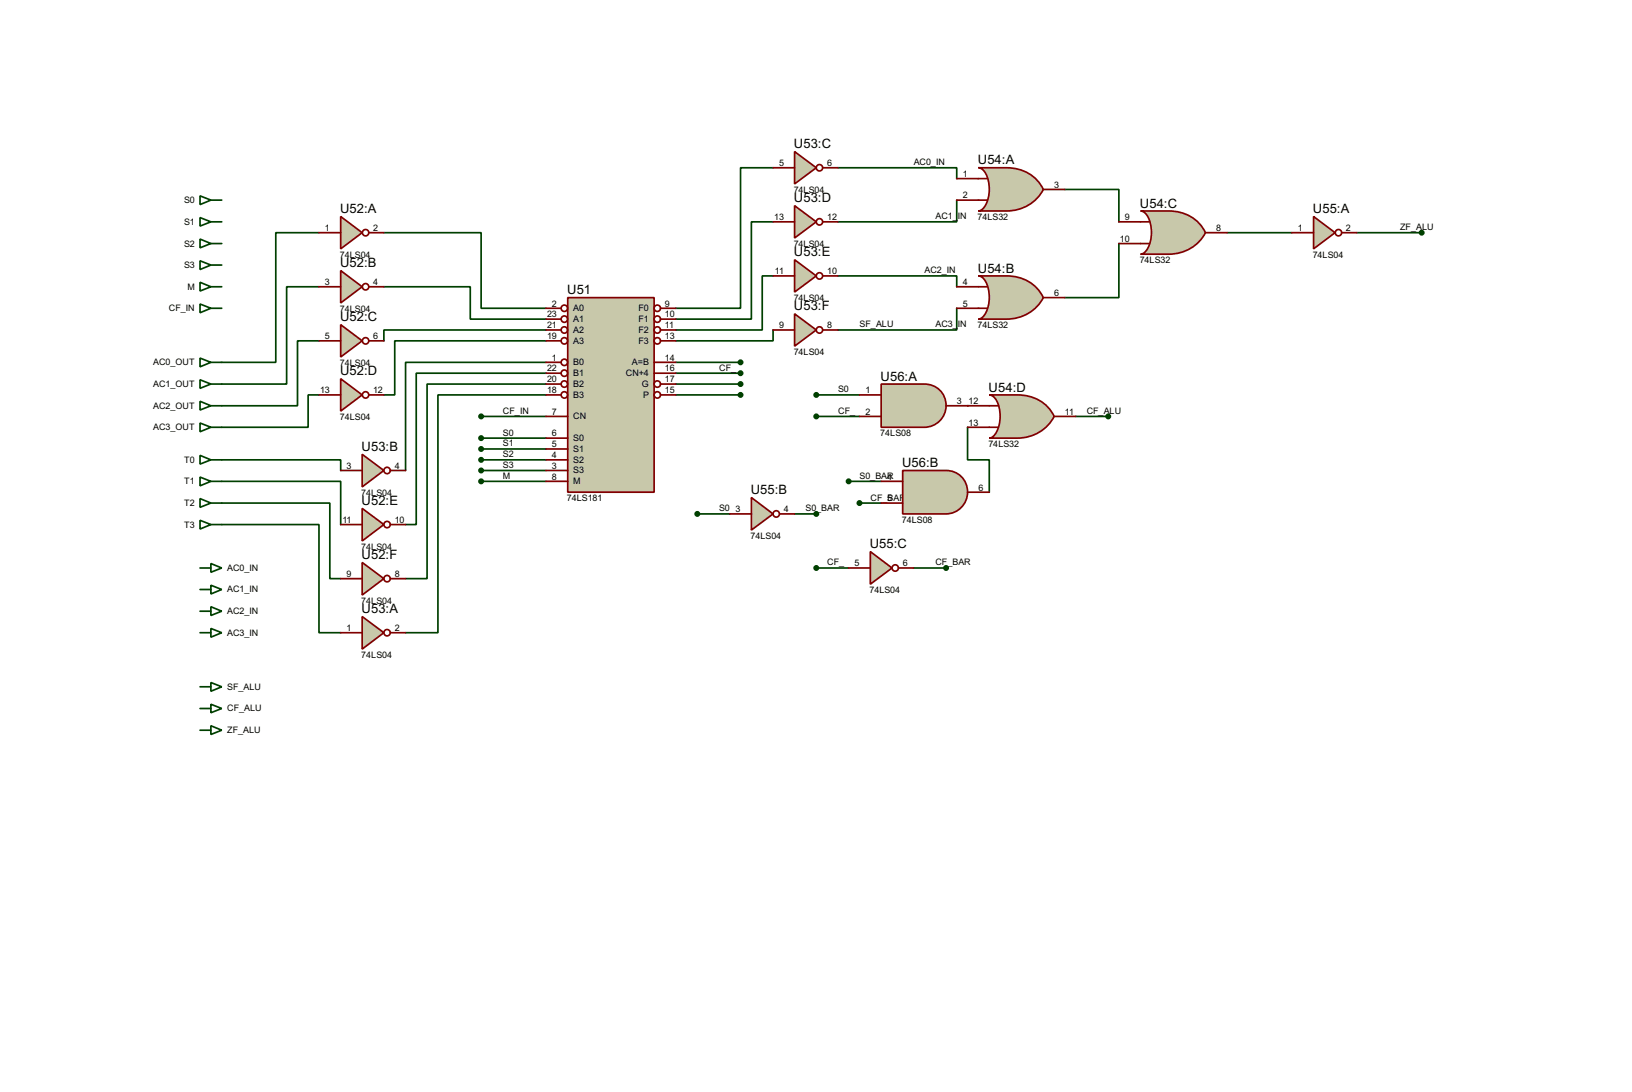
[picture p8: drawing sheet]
<svg xmlns="http://www.w3.org/2000/svg" width="383mm" height="256mm" viewBox="0 0 383 256" stroke-linecap="round" stroke-linejoin="round" font-family="sans-serif">
<g fill="none" stroke="#004000" stroke-width=".4">
<path d="M181.7 39.4h-7.7v33h-15.2M196.9 39.4h27.9v2.6M75 54.7h-10.2v30.4h-12.7M90.2 54.7h22.9v17.7h15.2M181.7 52.1h-5.1v22.9h-17.8M224.8 47v5.1h-27.9M250.2 44.5h12.7v7.6M262.9 57.2v12.7h-12.7M288.3 54.7h15.3M318.8 54.7h15.3M75 67.4h-7.6v22.8h-15.3M90.2 67.4h20.3v7.6h17.8"/>
<path d="M128.3 77.5h-38.1v2.6M181.7 64.8h-2.6v12.7h-20.3M181.7 77.5v2.6h-22.9M196.9 64.8h27.9v2.6M224.8 72.4v5.1h-27.9M75 80.1h-5.1v15.2h-17.8M75 92.8h-2.6v7.6h-20.3M113.1 97.8h15.2M128.3 80.1h-35.5v12.7h-2.6M128.3 87.7h-30.5v35.5h-2.5M128.3 90.2h-27.9v45.7h-5.1M128.3 92.8h-25.4v55.8h-7.6"/>
<path d="M128.3 85.1h-33v25.4M158.8 85.1h15.2M158.8 87.7h15.2M158.8 90.2h15.2M158.8 92.8h15.2M52.1 113.1h28v10.1M52.1 118.2h25.4v17.7h2.6M52.1 108h28v2.5M113.1 102.9h15.2M113.1 105.5h15.2M113.1 108h15.2M113.1 110.5h15.2"/>
<path d="M113.1 113.1h15.2M52.1 123.2h22.9v25.4h5.1"/>
</g>
<circle cx="227.4" cy="95.3" r=".2" fill="#004000"/>
<g fill="none" stroke="#004000" stroke-width=".4">
<path d="M47 46l2.6 1-2.6 1.1zM47 51.1l2.6 1-2.6 1zM47 56.2l2.6 1-2.6 1zM49.6 47h2.5M49.6 52.1h2.5M49.6 57.2h2.5M47 61.3l2.6 1-2.6 1zM47 66.3l2.6 1.1-2.6 1zM47 71.4l2.6 1-2.6 1.1zM49.6 62.3h2.5M49.6 67.4h2.5M49.6 72.4h2.5"/>
<path d="M47 84.1l2.6 1-2.6 1.1zM47 89.2l2.6 1-2.6 1zM47 94.3l2.6 1-2.6 1zM47 99.4l2.6 1-2.6 1zM49.6 85.1h2.5M49.6 90.2h2.5M49.6 95.3h2.5M191.8 92.8h10.2M191.8 97.8h10.2M252.8 97.8h7.6M47 107l2.6 1-2.6 1zM47 112.1l2.6 1-2.6 1z"/>
<path d="M47 117.1l2.6 1.1-2.6 1zM49.6 113.1h2.5M49.6 118.2h2.5M49.6 100.4h2.5M49.6 108h2.5M199.4 113.1h7.7M202 118.2h5.1M227.4 100.4v7.6h5.1v7.6M47 122.2l2.6 1-2.6 1.1zM47 133.4h2.6M47 138.5h2.6M49.6 132.4l2.5 1-2.5 1z"/>
<path d="M49.6 137.5l2.5 1-2.5 1zM49.6 123.2h2.5M163.9 120.7h7.6M186.7 120.7h5.1M191.8 133.4h7.6M214.7 133.4h7.6M47 143.6h2.6M47 148.6h2.6M49.6 142.5l2.5 1.1-2.5 1zM49.6 147.6l2.5 1-2.5 1.1zM47 161.3h2.6M47 166.4h2.6"/>
<path d="M47 171.5h2.6M49.6 160.3l2.5 1-2.5 1.1zM49.6 165.4l2.5 1-2.5 1zM49.6 170.5l2.5 1-2.5 1z"/>
</g>
<path d="M133.4 69.9h20.3v45.7h-20.3z" fill="#c8c8aa" stroke="#800000" stroke-width=".4"/>
<g fill="none" stroke="#800000" stroke-width=".4">
<path d="M128.3 72.4h3.6M128.3 75h3.6M128.3 77.5h3.6M155.2 72.4h3.6M155.2 75h3.6M155.2 77.5h3.6M128.3 80.1h3.6M128.3 85.1h3.6M128.3 87.7h3.6M128.3 90.2h3.6M128.3 92.8h3.6M128.3 97.8h5.1"/>
<path d="M153.7 85.1h5.1M153.7 87.7h5.1M155.2 80.1h3.6M155.2 90.2h3.6M155.2 92.8h3.6M128.3 102.9h5.1M128.3 105.5h5.1M128.3 108h5.1M128.3 110.5h5.1M128.3 113.1h5.1"/>
<circle cx="132.6" cy="77.5" r=".75"/>
<circle cx="132.6" cy="72.4" r=".75"/>
<circle cx="132.6" cy="75" r=".75"/>
<circle cx="154.4" cy="75" r=".75"/>
<circle cx="154.4" cy="72.4" r=".75"/>
<circle cx="154.4" cy="77.5" r=".75"/>
<circle cx="132.6" cy="87.7" r=".75"/>
<circle cx="132.6" cy="80.1" r=".75"/>
<circle cx="132.6" cy="90.2" r=".75"/>
<circle cx="132.6" cy="92.8" r=".75"/>
<circle cx="132.6" cy="85.1" r=".75"/>
<circle cx="154.4" cy="92.8" r=".75"/>
<circle cx="154.4" cy="90.2" r=".75"/>
<circle cx="154.4" cy="80.1" r=".75"/>
</g>
<g fill="#004000" stroke="#004000" stroke-width=".4">
<circle cx="113" cy="97.8" r=".5"/>
<circle cx="113" cy="102.9" r=".5"/>
<circle cx="113" cy="105.5" r=".5"/>
<circle cx="113" cy="108" r=".5"/>
<circle cx="113" cy="110.5" r=".5"/>
<circle cx="113" cy="113.1" r=".5"/>
<circle cx="174" cy="85.1" r=".5"/>
<circle cx="174" cy="87.7" r=".5"/>
<circle cx="174" cy="90.2" r=".5"/>
<circle cx="174" cy="92.8" r=".5"/>
</g>
<path d="M80.1 50.9l5 3.8-5 3.8z" fill="#c8c8aa" stroke="#800000" stroke-width=".4"/>
<g fill="none" stroke="#800000" stroke-width=".4">
<path d="M75 54.7h5.1M86.7 54.7h3.5"/>
<circle cx="85.9" cy="54.7" r=".75"/>
</g>
<path d="M80.1 63.6l5 3.8-5 3.8z" fill="#c8c8aa" stroke="#800000" stroke-width=".4"/>
<g fill="none" stroke="#800000" stroke-width=".4">
<path d="M75 67.4h5.1M86.7 67.4h3.5"/>
<circle cx="85.9" cy="67.4" r=".75"/>
</g>
<path d="M80.1 76.3l5 3.8-5 3.8z" fill="#c8c8aa" stroke="#800000" stroke-width=".4"/>
<g fill="none" stroke="#800000" stroke-width=".4">
<path d="M75 80.1h5.1M86.7 80.1h3.5"/>
<circle cx="85.9" cy="80.1" r=".75"/>
</g>
<path d="M80.1 89l5 3.8-5 3.8z" fill="#c8c8aa" stroke="#800000" stroke-width=".4"/>
<g fill="none" stroke="#800000" stroke-width=".4">
<path d="M75 92.8h5.1M86.7 92.8h3.5"/>
<circle cx="85.9" cy="92.8" r=".75"/>
</g>
<path d="M85.1 119.4l5.1 3.8-5.1 3.9z" fill="#c8c8aa" stroke="#800000" stroke-width=".4"/>
<g fill="none" stroke="#800000" stroke-width=".4">
<path d="M80.1 123.2h5M91.7 123.2h3.6"/>
<circle cx="90.9" cy="123.2" r=".75"/>
</g>
<path d="M85.1 132.1l5.1 3.8-5.1 3.9z" fill="#c8c8aa" stroke="#800000" stroke-width=".4"/>
<g fill="none" stroke="#800000" stroke-width=".4">
<path d="M80.1 135.9h5M91.7 135.9h3.6"/>
<circle cx="90.9" cy="135.9" r=".75"/>
</g>
<path d="M85.1 144.8l5.1 3.8-5.1 3.9z" fill="#c8c8aa" stroke="#800000" stroke-width=".4"/>
<g fill="none" stroke="#800000" stroke-width=".4">
<path d="M80.1 148.6h5M91.7 148.6h3.6"/>
<circle cx="90.9" cy="148.6" r=".75"/>
</g>
<path d="M85.1 106.7l5.1 3.8-5.1 3.9z" fill="#c8c8aa" stroke="#800000" stroke-width=".4"/>
<g fill="none" stroke="#800000" stroke-width=".4">
<path d="M80.1 110.5h5M91.7 110.5h3.6"/>
<circle cx="90.9" cy="110.5" r=".75"/>
</g>
<path d="M186.7 35.6l5.1 3.8-5.1 3.8z" fill="#c8c8aa" stroke="#800000" stroke-width=".4"/>
<g fill="none" stroke="#800000" stroke-width=".4">
<path d="M181.7 39.4h5M193.3 39.4h3.6"/>
<circle cx="192.5" cy="39.4" r=".75"/>
</g>
<path d="M186.7 48.3l5.1 3.8-5.1 3.8z" fill="#c8c8aa" stroke="#800000" stroke-width=".4"/>
<g fill="none" stroke="#800000" stroke-width=".4">
<path d="M181.7 52.1h5M193.3 52.1h3.6"/>
<circle cx="192.5" cy="52.1" r=".75"/>
</g>
<path d="M186.7 61l5.1 3.8-5.1 3.8z" fill="#c8c8aa" stroke="#800000" stroke-width=".4"/>
<g fill="none" stroke="#800000" stroke-width=".4">
<path d="M181.7 64.8h5M193.3 64.8h3.6"/>
<circle cx="192.5" cy="64.8" r=".75"/>
</g>
<path d="M186.7 73.7l5.1 3.8-5.1 3.8z" fill="#c8c8aa" stroke="#800000" stroke-width=".4"/>
<g fill="none" stroke="#800000" stroke-width=".4">
<path d="M181.7 77.5h5M193.3 77.5h3.6"/>
<circle cx="192.5" cy="77.5" r=".75"/>
</g>
<path d="M229.9 39.4h6.6a9.2 9.2 0 0 1 8.7 5.1 9.6 9.6 0 0 1-8.7 5.1h-6.6a3.5 3.5 0 0 0 2.3-3.2 7.3 7.3 0 0 0-1.4-6.6z" fill-rule="evenodd" fill="#c8c8aa" stroke="#800000" stroke-width=".4"/>
<path d="M224.8 42h7.2M224.8 47h7.2M245.2 44.5h5" fill="none" stroke="#800000" stroke-width=".4"/>
<path d="M229.9 64.8h6.6a9.2 9.2 0 0 1 8.7 5.1 9.6 9.6 0 0 1-8.7 5.1h-6.6a3.5 3.5 0 0 0 2.3-3.2 7.3 7.3 0 0 0-1.4-6.6z" fill-rule="evenodd" fill="#c8c8aa" stroke="#800000" stroke-width=".4"/>
<path d="M224.8 67.4h7.2M224.8 72.4h7.2M245.2 69.9h5" fill="none" stroke="#800000" stroke-width=".4"/>
<path d="M268 49.6h6.6a9.2 9.2 0 0 1 8.7 5.1 9.6 9.6 0 0 1-8.7 5h-6.6a3.5 3.5 0 0 0 2.3-3.1 7.3 7.3 0 0 0-1.4-6.7z" fill-rule="evenodd" fill="#c8c8aa" stroke="#800000" stroke-width=".4"/>
<path d="M262.9 52.1h7.2M262.9 57.2h7.2M283.3 54.7h5" fill="none" stroke="#800000" stroke-width=".4"/>
<path d="M308.7 50.9l5 3.8-5 3.8z" fill="#c8c8aa" stroke="#800000" stroke-width=".4"/>
<g fill="none" stroke="#800000" stroke-width=".4">
<path d="M303.6 54.7h5.1M315.3 54.7h3.5"/>
<circle cx="314.5" cy="54.7" r=".75"/>
</g>
<circle cx="334" cy="54.7" r=".5" fill="#004000" stroke="#004000" stroke-width=".4"/>
<path d="M176.6 116.9l5.1 3.8-5.1 3.8z" fill="#c8c8aa" stroke="#800000" stroke-width=".4"/>
<g fill="none" stroke="#800000" stroke-width=".4">
<path d="M171.5 120.7h5.1M183.2 120.7h3.5"/>
<circle cx="182.4" cy="120.7" r=".75"/>
</g>
<path d="M204.5 129.6l5.1 3.8-5.1 3.8z" fill="#c8c8aa" stroke="#800000" stroke-width=".4"/>
<g fill="none" stroke="#800000" stroke-width=".4">
<path d="M199.4 133.4h5.1M211.1 133.4h3.6"/>
<circle cx="210.3" cy="133.4" r=".75"/>
</g>
<path d="M207.1 90.2h10.1a5.1 5.1 0 0 1 5.1 5.1 5.1 5.1 0 0 1-5.1 5.1h-10.1z" fill-rule="evenodd" fill="#c8c8aa" stroke="#800000" stroke-width=".4"/>
<path d="M202 92.8h5.1M202 97.8h5.1M222.3 95.3h5.1" fill="none" stroke="#800000" stroke-width=".4"/>
<path d="M232.5 92.8h6.6a9.2 9.2 0 0 1 8.6 5 9.6 9.6 0 0 1-8.6 5.1h-6.6a3.5 3.5 0 0 0 2.3-3.1 7.2 7.2 0 0 0-1.4-6.7z" fill-rule="evenodd" fill="#c8c8aa" stroke="#800000" stroke-width=".4"/>
<path d="M227.4 95.3h7.1M247.7 97.8h5.1M227.4 100.4h7.1" fill="none" stroke="#800000" stroke-width=".4"/>
<path d="M212.1 110.5h10.2a5.1 5.1 0 0 1 5.1 5.1 5.1 5.1 0 0 1-5.1 5.1h-10.2z" fill-rule="evenodd" fill="#c8c8aa" stroke="#800000" stroke-width=".4"/>
<path d="M207.1 113.1h5M207.1 118.2h5M227.4 115.6h5.1" fill="none" stroke="#800000" stroke-width=".4"/>
<g fill="#004000" stroke="#004000" stroke-width=".4">
<circle cx="191.8" cy="92.8" r=".5"/>
<circle cx="191.8" cy="97.8" r=".5"/>
<circle cx="163.8" cy="120.7" r=".5"/>
<circle cx="191.8" cy="120.7" r=".5"/>
<circle cx="191.8" cy="133.4" r=".5"/>
<circle cx="222.3" cy="133.4" r=".5"/>
<circle cx="199.4" cy="113.1" r=".5"/>
<circle cx="201.9" cy="118.2" r=".5"/>
<circle cx="260.4" cy="97.8" r=".5"/>
</g>
<g font-size="3.4">
<text x="186.6" y="34.8">U53:C</text>
<text x="229.8" y="38.6">U54:A</text>
<text x="186.6" y="47.5">U53:D</text>
<text x="79.9" y="50.1">U52:A</text>
<text x="267.9" y="48.7">U54:C</text>
<text x="308.5" y="50.1">U55:A</text>
<text x="79.9" y="62.8">U52:B</text>
<text x="186.6" y="60.2">U53:E</text>
<text x="229.8" y="64">U54:B</text>
<text x="133.3" y="69.1">U51</text>
<text x="79.9" y="75.5">U52:C</text>
<text x="186.6" y="72.9">U53:F</text>
<text x="79.9" y="88.2">U52:D</text>
<text x="206.9" y="89.4">U56:A</text>
<text x="232.3" y="92">U54:D</text>
<text x="85" y="105.9">U53:B</text>
<text x="212" y="109.7">U56:B</text>
<text x="85" y="118.6">U52:E</text>
<text x="176.4" y="116.1">U55:B</text>
<text x="85" y="131.3">U52:F</text>
<text x="204.4" y="128.8">U55:C</text>
<text x="85" y="144">U53:A</text>
</g>
<g font-size="2.4">
<text x="183.1" y="39">5</text>
<text x="194.4" y="39">6</text>
<text x="214.7" y="38.8">AC0_IN</text>
<text x="226.2" y="41.6">1</text>
<text x="43.2" y="47.7">S0</text>
<text x="186.5" y="45.3">74LS04</text>
<text x="226.2" y="46.6">2</text>
<text x="247.7" y="44.1">3</text>
<text x="43.2" y="52.8">S1</text>
<text x="181.9" y="51.7">13</text>
<text x="194.4" y="51.7">12</text>
<text x="219.8" y="51.5">AC1_</text>
<text x="225" y="51.5">IN</text>
<text x="229.7" y="51.6">74LS32</text>
<text x="264.3" y="51.7">9</text>
<text x="43.2" y="57.9">S2</text>
<text x="76.4" y="54.3">1</text>
<text x="87.7" y="54.3">2</text>
<text x="186.5" y="58">74LS04</text>
<text x="263.2" y="56.8">10</text>
<text x="285.8" y="54.3">8</text>
<text x="305" y="54.3">1</text>
<text x="316.3" y="54.3">2</text>
<text x="329" y="54">ZF_ALU</text>
<text x="43.2" y="62.9">S3</text>
<text x="79.9" y="60.6">74LS04</text>
<text x="182" y="64.4">11</text>
<text x="194.4" y="64.4">10</text>
<text x="217.2" y="64.2">AC2_IN</text>
<text x="267.8" y="61.8">74LS32</text>
<text x="308.5" y="60.6">74LS04</text>
<text x="44.1" y="68.1">M</text>
<text x="76.4" y="67">3</text>
<text x="87.7" y="67">4</text>
<text x="129.7" y="72">2</text>
<text x="156.3" y="72">9</text>
<text x="186.5" y="70.7">74LS04</text>
<text x="226.2" y="67">4</text>
<text x="226.2" y="72">5</text>
<text x="247.7" y="69.5">6</text>
<text x="39.7" y="73.1">CF_IN</text>
<text x="79.9" y="73.3">74LS04</text>
<text x="128.6" y="74.6">23</text>
<text x="128.6" y="77.1">21</text>
<text x="134.7" y="73.1">A0</text>
<text x="134.7" y="75.6">A1</text>
<text x="150" y="73.1">F0</text>
<text x="150" y="75.6">F1</text>
<text x="156.3" y="74.6">10</text>
<text x="156.3" y="77.1">11</text>
<text x="183.1" y="77.1">9</text>
<text x="194.4" y="77.1">8</text>
<text x="202" y="76.9">SF_ALU</text>
<text x="219.8" y="76.9">AC3_</text>
<text x="225" y="76.9">IN</text>
<text x="229.7" y="77.1">74LS32</text>
<text x="76.4" y="79.7">5</text>
<text x="87.7" y="79.7">6</text>
<text x="128.6" y="79.7">19</text>
<text x="134.7" y="78.2">A2</text>
<text x="134.7" y="80.8">A3</text>
<text x="150" y="78.2">F2</text>
<text x="150" y="80.8">F3</text>
<text x="156.3" y="79.7">13</text>
<text x="186.5" y="83.4">74LS04</text>
<text x="36" y="85.8">AC0_OUT</text>
<text x="79.9" y="86">74LS04</text>
<text x="128.6" y="87.3">22</text>
<text x="128.6" y="89.8">20</text>
<text x="129.7" y="84.7">1</text>
<text x="134.7" y="85.8">B0</text>
<text x="134.7" y="88.4">B1</text>
<text x="147" y="88.4">CN+4</text>
<text x="148.5" y="85.8">A=B</text>
<text x="156.3" y="84.7">14</text>
<text x="156.3" y="87.3">16</text>
<text x="156.3" y="89.8">17</text>
<text x="169" y="87.1">CF_</text>
<text x="36" y="90.9">AC1_OUT</text>
<text x="75.2" y="92.4">13</text>
<text x="87.7" y="92.4">12</text>
<text x="128.6" y="92.4">18</text>
<text x="134.7" y="90.9">B2</text>
<text x="134.7" y="93.5">B3</text>
<text x="150.8" y="90.9">G</text>
<text x="151.1" y="93.5">P</text>
<text x="156.3" y="92.4">15</text>
<text x="196.9" y="92.2">S0</text>
<text x="203.4" y="92.4">1</text>
<text x="224.8" y="94.9">3</text>
<text x="227.6" y="94.9">12</text>
<text x="36" y="96">AC2_OUT</text>
<text x="36" y="101.1">AC3_OUT</text>
<text x="79.9" y="98.7">74LS04</text>
<text x="118.2" y="97.2">CF_IN</text>
<text x="129.7" y="97.4">7</text>
<text x="134.7" y="98.5">CN</text>
<text x="196.9" y="97.2">CF_</text>
<text x="203.4" y="97.4">2</text>
<text x="227.6" y="100">13</text>
<text x="250.2" y="97.4">11</text>
<text x="255.3" y="97.2">CF_ALU</text>
<text x="118.2" y="102.3">S0</text>
<text x="118.2" y="104.9">S1</text>
<text x="118.2" y="107.4">S2</text>
<text x="129.7" y="102.5">6</text>
<text x="129.7" y="105.1">5</text>
<text x="129.7" y="107.6">4</text>
<text x="134.7" y="103.6">S0</text>
<text x="134.7" y="106.2">S1</text>
<text x="206.9" y="102.5">74LS08</text>
<text x="232.3" y="105">74LS32</text>
<text x="43.3" y="108.7">T0</text>
<text x="43.3" y="113.8">T1</text>
<text x="81.5" y="110.1">3</text>
<text x="92.8" y="110.1">4</text>
<text x="118.2" y="109.9">S3</text>
<text x="118.2" y="112.5">M</text>
<text x="129.7" y="110.1">3</text>
<text x="129.7" y="112.7">8</text>
<text x="134.7" y="108.7">S2</text>
<text x="134.7" y="111.2">S3</text>
<text x="134.7" y="113.8">M</text>
<text x="202" y="112.5">S0_BA4</text>
<text x="208.5" y="112.5">R</text>
<text x="43.3" y="118.9">T2</text>
<text x="84.9" y="116.5">74LS04</text>
<text x="133.2" y="117.7">74LS181</text>
<text x="204.5" y="117.6">CF_5</text>
<text x="208.5" y="117.6">BAR</text>
<text x="229.9" y="115.2">6</text>
<text x="43.3" y="123.9">T3</text>
<text x="80.5" y="122.8">11</text>
<text x="92.8" y="122.8">10</text>
<text x="169" y="120.1">S0</text>
<text x="172.9" y="120.3">3</text>
<text x="184.2" y="120.3">4</text>
<text x="189.3" y="120.1">S0_BAR</text>
<text x="211.9" y="122.8">74LS08</text>
<text x="84.9" y="129.2">74LS04</text>
<text x="176.4" y="126.6">74LS04</text>
<text x="53.4" y="134.1">AC0_IN</text>
<text x="81.5" y="135.5">9</text>
<text x="92.8" y="135.5">8</text>
<text x="194.4" y="132.8">CF_</text>
<text x="200.8" y="133">5</text>
<text x="212.1" y="133">6</text>
<text x="219.8" y="132.8">CF_BAR</text>
<text x="53.4" y="139.2">AC1_IN</text>
<text x="84.9" y="141.9">74LS04</text>
<text x="204.3" y="139.3">74LS04</text>
<text x="53.4" y="144.3">AC2_IN</text>
<text x="53.4" y="149.3">AC3_IN</text>
<text x="81.5" y="148.2">1</text>
<text x="92.8" y="148.2">2</text>
<text x="84.9" y="154.6">74LS04</text>
<text x="53.4" y="162">SF_ALU</text>
<text x="53.4" y="167.1">CF_ALU</text>
<text x="53.4" y="172.2">ZF_ALU</text>
</g>
</svg>
